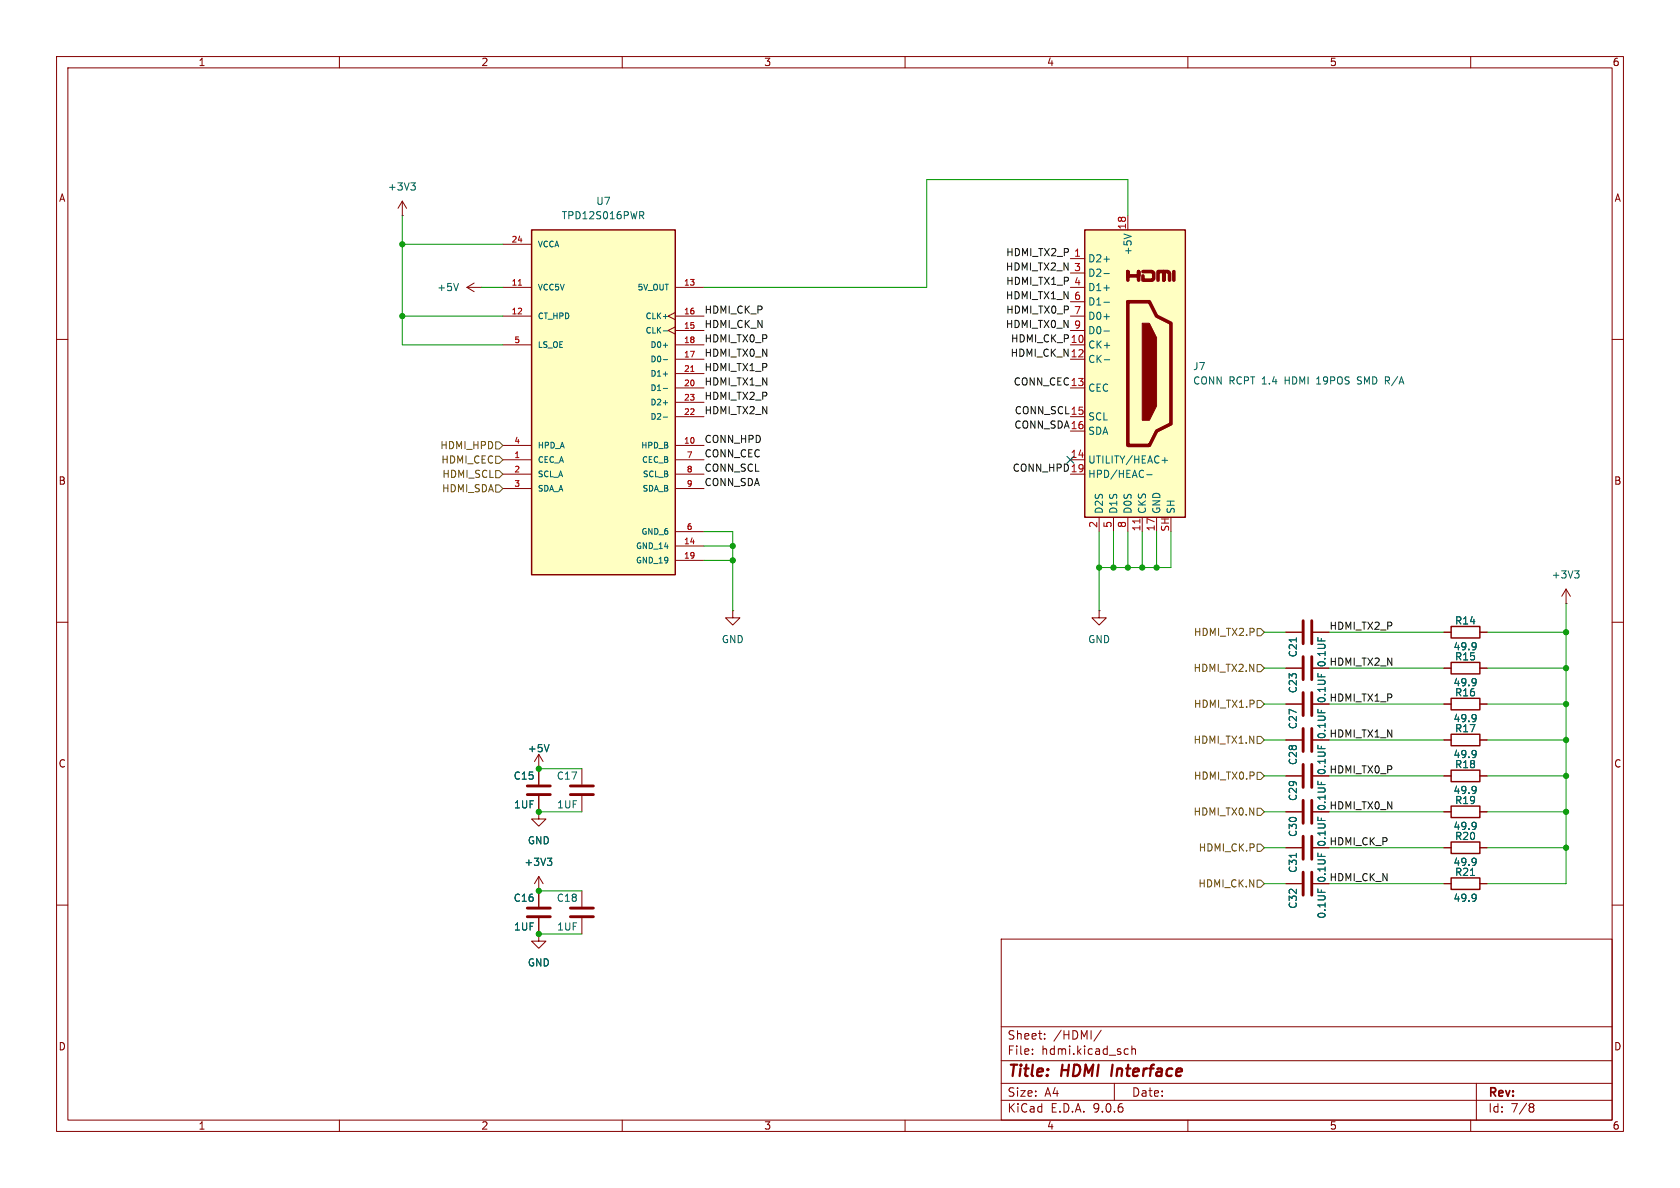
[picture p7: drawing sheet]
<svg xmlns="http://www.w3.org/2000/svg" width="297mm" height="210mm" viewBox="0 0 297 210" stroke-linecap="round" stroke-linejoin="round" font-family="sans-serif">
<g fill="none" stroke="#840000" stroke-width=".18">
<path d="M10 10h277v190h-277zM12 12h273v186h-273zM60 10v2M110 10v2M160 10v2M210 10v2M260 10v2M82.5 50.8l1.3 .8M82.5 50.8h2.6M83.8 50l-1.3 .8M85.1 50.8h.1M10 60h2"/>
<path d="M285 60h2M10 110h2M129.5 108v1.2h1.3l-1.3 1.3-1.2-1.3h1.2M129.5 108h.1M194.3 108v1.2h1.3l-1.3 1.3-1.3-1.3h1.3M194.3 108h.1M285 110h2M102.9 135.9v2.8M227.3 130.8h2.8M227.3 137.2h2.8M232.2 130.8h2.7M232.2 137.2h2.7"/>
<path d="M95.2 157.5h.1M95.2 154.9l-.7 1.3M95.2 154.9l.8 1.3M95.2 154.9v5.4M102.9 140.7v2.8M102.9 157.5v2.8M227.3 143.5h2.8M232.2 143.5h2.7M10 160h2M95.2 165.1v1.3h1.3l-1.3 1.2-1.2-1.2h1.2M95.2 165.1h.1M95.2 162.3v2.8"/>
<path d="M102.9 162.3v2.8M177 166h108v32h-108zM285 160h2M60 198v2M110 198v2M160 198v2M177 194.5h108M177 191.5h108M177 187.5h108M177 181.5h108M182.5 186.3v.1M182.5 185.5v.1"/>
<path d="M184.7 183.6v.1M184.7 182.8v.1M194.7 182.1l-1.3 2M197 191.5v3M199 185.4l.5 .1M199.5 186.3l-.5 .1M200.1 185.5l.2-.1 .4 .1v.9M200.1 184.9v1.5M210 198v2M260 198v2M261 191.5v6.5M270.6 195.1l.4 .1 .2 .2-.3 .3"/>
<path d="M270.6 195.7h.3M270.9 195.7l.2 .2 .1 .4-.2 .2-.4 .1"/>
</g>
<path d="M196.7 188.2l-.3 2" fill="none" stroke="#840000" stroke-width=".4"/>
<path d="M100.8 138.9h4.1M230.4 128.8v4M230.4 135.1v4.1M231.9 128.8v4M231.9 135.1v4.1M100.8 140.5h4.1M230.4 141.5v4M231.9 141.5v4M93.2 160.5h4.1M93.2 162.1h4.1M100.8 160.5h4.1M100.8 162.1h4.1" fill="none" stroke="#840000" stroke-width=".51"/>
<path d="M81 50.1l-.4 1.3M96.8 151.7h.7l-.4 .5M97.3 152.2l.2 .2v.3l-.2 .3" fill="none" stroke="#006464" stroke-width=".18"/>
<path d="M191.8 40.6h17.7v50.8h-17.7z" fill="#ffffc2"/>
<path d="M199.4 49.5v-1.5v.8h1.9v-.8v1.5M199.4 53.3h3.8l1.3 2.6 2.5 1.3v17.7l-2.5 1.3-1.3 2.5h-3.8zM202.1 48h1.6l.3 .3v1l-.3 .2h-1.6v-.7M204.7 49.5v-1.5h1v1.5v-1.5h.8l.3 .3v1.2M207.5 48v1.5" fill="none" stroke="#840000" stroke-width=".63"/>
<path d="M191.8 40.6h17.7v50.8h-17.7zM256.5 110.7h5.1v2.1h-5.1zM256.5 117.1h5.1v2h-5.1zM256.5 129.8h5.1v2h-5.1zM256.5 136.1h5.1v2.1h-5.1zM256.5 123.4h5.1v2.1h-5.1zM256.5 155.2h5.1v2h-5.1zM256.5 148.8h5.1v2.1h-5.1zM256.5 142.5h5.1v2h-5.1z" fill="none" stroke="#840000" stroke-width=".25"/>
<path d="M201.9 57.2h1.3l1.3 2.5v12.1l-1.3 2.5h-1.3z" fill="#840000" stroke="#840000" stroke-width=".18"/>
<g fill="none" stroke="#840000" stroke-width=".18">
<path d="M199.4 38.1v2.5M189.2 45.7h2.6M189.2 48.3h2.6M189.2 50.8h2.6M189.2 53.3h2.6M189.2 55.9h2.6M189.2 58.4h2.6M189.2 61h2.6M189.2 63.5h2.6M189.2 68.6h2.6M189.2 73.7h2.6M189.2 76.2h2.6"/>
<path d="M189.2 81.3h2.6M189.2 83.8h2.6M194.3 91.4v2.6M196.8 91.4v2.6M199.4 91.4v2.6M201.9 91.4v2.6M204.5 91.4v2.6M227.3 118.1h2.8M227.3 111.8h2.8M232.2 118.1h2.7M232.2 111.8h2.7M255.3 118.1h1.2"/>
<path d="M255.3 111.8h1.2M261.6 118.1h1.3M261.6 111.8h1.3M276.9 106.7h.1M276.9 104.1l-.8 1.3M276.9 104.1l.7 1.3M276.9 104.1v2.6M227.3 124.5h2.8M232.2 124.5h2.7M255.3 130.8h1.2M255.3 124.5h1.2M255.3 137.2h1.2"/>
<path d="M261.6 130.8h1.3M261.6 124.5h1.3M261.6 137.2h1.3M227.3 156.2h2.8M227.3 149.9h2.8M232.2 156.2h2.7M232.2 149.9h2.7M255.3 156.2h1.2M255.3 149.9h1.2M255.3 143.5h1.2M261.6 156.2h1.3M261.6 149.9h1.3"/>
<path d="M261.6 143.5h1.3"/>
</g>
<g fill="none" stroke="#006464" stroke-width=".18">
<path d="M195.2 45.8h.9M195.2 48.4h.9M195.2 50.9h.9M195.2 53.4h.9M195.2 56h.9M195.2 58.5h.9M198.7 41.4l1.3 .4M195.2 63.6h1M232.8 67.9h.7M232.9 66.9l-.1 .1M240 67.8l.1 .1M240.2 66.6l-.2 .3 .2 .3"/>
<path d="M202.7 83.9h1M205.4 81.4h1M205.9 80.9v1M229.2 112.7v.8M260.8 113.7h.1a1.07 1.07 0 0 1-.1 1.1M261 114.2l-.2 .1M278.4 100.9h.8l-.5 .5M278.9 101.4l.3 .2v.3l-.3 .3M260.8 120l.1 .1a1.07 1.07 0 0 1-.1 1M260.8 126.4h.1a1.07 1.07 0 0 1-.1 1.1M260.8 132.7l.1 .1a1.07 1.07 0 0 1-.1 1M260.8 139.1h.1a1.07 1.07 0 0 1-.1 1.1"/>
<path d="M261 133.2l-.2 .2M261 139.6l-.2 .1M261 126.9l-.2 .1M261 120.5l-.2 .2M229.2 150.8v.8M260 154.8h.7M260.8 158.1l.1 .1a1.07 1.07 0 0 1-.1 1M260.8 145.4l.1 .1a1.07 1.07 0 0 1-.1 1M260.8 151.8h.1a1.07 1.07 0 0 1-.1 1.1M261 158.6l-.2 .2M261 152.3l-.2 .1M261 145.9l-.2 .2"/>
</g>
<path d="M201.5 91.7v.8" fill="none" stroke="#a90000" stroke-width=".18"/>
<path d="M230.4 109.7v4.1M230.4 116.1v4M231.9 109.7v4.1M231.9 116.1v4M230.4 122.4v4.1M231.9 122.4v4.1M230.4 147.8v4.1M230.4 154.2v4M231.9 147.8v4.1M231.9 154.2v4" fill="none" stroke="#840000" stroke-width=".51"/>
<path d="M94 40.6h25.4v61h-25.4z" fill="#ffffc2"/>
<path d="M94 40.6h25.4v61h-25.4z" fill="none" stroke="#840000" stroke-width=".25"/>
<g fill="none" stroke="#840000" stroke-width=".18">
<path d="M71.1 38.1h.1M71.1 35.6l-.7 1.2M71.1 35.6l.8 1.2M71.1 35.6v2.5M88.9 43.2h5.1M88.9 50.8h5.1M88.9 55.9h5.1M119.4 55.2l-1.3 .7 1.3 .6M119.4 57.8l-1.3 .6 1.3 .7M119.4 50.8h5.1M119.4 55.9h5.1M119.4 58.4h5.1"/>
<path d="M88.9 61h5.1M88.9 78.7h5.1M119.4 61h5.1M119.4 78.7h5.1M119.4 63.5h5.1M119.4 66h5.1M119.4 68.6h5.1M119.4 71.1h5.1M119.4 73.7h5.1M88.9 81.3h5.1M88.9 83.8h5.1M88.9 86.4h5.1"/>
<path d="M119.4 81.3h5.1M119.4 83.8h5.1M119.4 86.4h5.1M119.4 94h5.1M119.4 96.5h5.1M119.4 99.1h5.1M227.3 118.1h2.8M227.3 111.8h2.8M232.2 118.1h2.7M232.2 111.8h2.7M255.3 118.1h1.2M255.3 111.8h1.2"/>
<path d="M261.6 118.1h1.3M261.6 111.8h1.3M95.2 135.9h.1M95.2 133.4v5.3M95.2 133.4l-.7 1.2M95.2 133.4l.8 1.2M227.3 124.5h2.8M227.3 137.2h2.8M227.3 130.8h2.8M232.2 124.5h2.7M232.2 137.2h2.7M232.2 130.8h2.7"/>
<path d="M255.3 124.5h1.2M255.3 137.2h1.2M255.3 130.8h1.2M261.6 124.5h1.3M261.6 137.2h1.3M261.6 130.8h1.3M95.2 143.5v1.3h1.3l-1.3 1.3-1.2-1.3h1.2M95.2 143.5h.1M95.2 157.5h.1M95.2 140.7v2.8M95.2 157.5v2.8M227.3 143.5h2.8"/>
<path d="M227.3 149.9h2.8M227.3 156.2h2.8M232.2 143.5h2.7M232.2 149.9h2.7M232.2 156.2h2.7M255.3 143.5h1.2M255.3 149.9h1.2M255.3 156.2h1.2M261.6 143.5h1.3M261.6 149.9h1.3M261.6 156.2h1.3M95.2 165.1h.1"/>
<path d="M95.2 162.3v2.8"/>
</g>
<path d="M91.6 50.4h.6M122.1 65.7h.6" fill="none" stroke="#a90000" stroke-width=".18"/>
<g fill="none" stroke="#006464" stroke-width=".18">
<path d="M72.6 32.3h.8l-.4 .5M73.2 32.8l.2 .3v.3l-.2 .2M113.1 37.4h.5l.2 .3-.1 .3-.6 .1M113.4 38.1l.4 .6M117.2 56h.8M117.2 58.5h.8M117.2 61h.8M117.2 63.6h.8M117.2 66.1h.8M117.2 68.7h.8M117.2 71.2h.8M117.2 73.7h.8"/>
<path d="M229.2 112.7v.8M260.8 113.7h.1a1.07 1.07 0 0 1-.1 1.1M261 114.2l-.2 .1M97.1 131.6l-.5 1.3M260.8 120l.1 .1a1.07 1.07 0 0 1-.1 1M260.8 126.4h.1a1.07 1.07 0 0 1-.1 1.1M260.8 132.7l.1 .1a1.07 1.07 0 0 1-.1 1M260.8 139.1h.1a1.07 1.07 0 0 1-.1 1.1M261 120.5l-.2 .2M261 126.9l-.2 .1M261 139.6l-.2 .1M261 133.2l-.2 .2"/>
<path d="M96.8 151.7h.7l-.4 .5M97.3 152.2l.2 .2v.3l-.2 .3M229.2 150.8v.8M260 154.8h.7M260.8 145.4l.1 .1a1.07 1.07 0 0 1-.1 1M260.8 151.8h.1a1.07 1.07 0 0 1-.1 1.1M260.8 158.1l.1 .1a1.07 1.07 0 0 1-.1 1M261 145.9l-.2 .2M261 152.3l-.2 .1M261 158.6l-.2 .2"/>
</g>
<path d="M93.2 138.9h4.1M93.2 140.5h4.1" fill="none" stroke="#840000" stroke-width=".51"/>
<path d="M87.6 78.1h.7l.6 .6-.6 .7h-.7zM87.6 83.2h.7l.6 .6-.6 .7h-.7zM87.6 80.6h.7l.6 .7-.6 .6h-.7zM87.6 85.7h.7l.6 .7-.6 .6h-.7zM222.2 117.5h.7l.6 .6-.6 .6h-.7zM222.2 111.1h.7l.6 .7-.6 .6h-.7zM222.2 130.2h.7l.6 .6-.6 .6h-.7zM222.2 136.5h.7l.6 .7-.6 .6h-.7zM222.2 123.8h.7l.6 .7-.6 .6h-.7zM222.2 149.2h.7l.6 .7-.6 .6h-.7zM222.2 142.9h.7l.6 .6-.6 .6h-.7zM222.2 155.6h.7l.6 .6-.6 .6h-.7z" fill="none" stroke="#725600" stroke-width=".18"/>
<g fill="none" stroke="#009600" stroke-width=".18">
<path d="M71.1 38.1v22.9h17.8M199.4 38.1v-6.3h-35.6v19h-39.3M71.1 43.2h17.8M71.1 55.9h17.8M85.1 50.8h3.8M124.5 94h5v14M124.5 96.5h5M124.5 99.1h5M194.3 94v14M196.8 94v6.3M199.4 94v6.3M201.9 94v6.3"/>
<path d="M204.5 94v6.3M207 94v6.3h-12.7M223.5 111.8h3.8M223.5 118.1h3.8M234.9 111.8h20.4M234.9 118.1h20.4M262.9 111.8h14M262.9 118.1h14M276.9 106.7v49.5h-14M95.2 135.9h7.7M223.5 137.2h3.8M223.5 130.8h3.8"/>
<path d="M223.5 124.5h3.8M234.9 137.2h20.4M234.9 130.8h20.4M234.9 124.5h20.4M262.9 137.2h14M262.9 130.8h14M262.9 124.5h14M95.2 157.5h7.7M95.2 143.5h7.7M223.5 149.9h3.8M223.5 143.5h3.8M223.5 156.2h3.8"/>
<path d="M234.9 149.9h20.4M234.9 143.5h20.4M234.9 156.2h20.4M262.9 149.9h14M262.9 143.5h14M95.2 165.1h7.7"/>
</g>
<path d="M188.6 80.7l1.2 1.2M189.8 80.7l-1.2 1.2" fill="none" stroke="#000084" stroke-width=".18"/>
<g fill="#009600" stroke="#009600" stroke-width=".18">
<circle cx="95.2" cy="165.1" r=".46"/>
<circle cx="95.2" cy="157.5" r=".46"/>
<circle cx="71.1" cy="55.9" r=".46"/>
<circle cx="129.5" cy="99.1" r=".46"/>
<circle cx="129.5" cy="96.5" r=".46"/>
<circle cx="95.2" cy="143.5" r=".46"/>
<circle cx="95.2" cy="135.9" r=".46"/>
<circle cx="71.1" cy="43.2" r=".46"/>
<circle cx="276.9" cy="130.8" r=".46"/>
<circle cx="276.9" cy="137.2" r=".46"/>
<circle cx="276.9" cy="124.5" r=".46"/>
<circle cx="276.9" cy="149.9" r=".46"/>
<circle cx="276.9" cy="143.5" r=".46"/>
<circle cx="276.9" cy="111.8" r=".46"/>
<circle cx="276.9" cy="118.1" r=".46"/>
<circle cx="204.5" cy="100.3" r=".46"/>
<circle cx="199.4" cy="100.3" r=".46"/>
<circle cx="196.8" cy="100.3" r=".46"/>
<circle cx="201.9" cy="100.3" r=".46"/>
<circle cx="194.3" cy="100.3" r=".46"/>
</g>
<g font-size="2.8" fill="#840000">
<text x="178" y="190.9">Title:</text>
<text x="187.7" y="190.9">HDMI</text>
<text x="197.3" y="190.9">Interface</text>
</g>
<g font-size="2.1" fill="#840000">
<text x="178" y="184">Sheet:</text>
<text x="186.2" y="184">/HDMI/</text>
<text x="178" y="186.7">File:</text>
<text x="184.1" y="186.7">hdmi.kicad_sch</text>
<text x="178" y="196.9">KiCad</text>
<text x="178" y="194.1">Size:</text>
<text x="184.7" y="194.1">A4</text>
<text x="185.7" y="196.9">E.D.A.</text>
<text x="193.3" y="196.9">9.0.6</text>
<text x="200" y="194.1">Date:</text>
<text x="263" y="194.3">Rev:</text>
<text x="263" y="196.9">Id:</text>
<text x="267.1" y="196.9">7/8</text>
</g>
<g font-size="1.8" fill="#840000">
<text x="35" y="11.9">1</text>
<text x="85" y="11.9">2</text>
<text x="135" y="11.9">3</text>
<text x="185" y="11.9">4</text>
<text x="235" y="11.9">5</text>
<text x="285" y="11.9">6</text>
<text x="10.3" y="35.9">A</text>
<text x="285.3" y="35.9">A</text>
<text x="10.3" y="85.9">B</text>
<text x="285.3" y="85.9">B</text>
<text x="10.3" y="135.9">C</text>
<text x="285.3" y="135.9">C</text>
<text x="10.3" y="185.9">D</text>
<text x="285.3" y="185.9">D</text>
<text x="35" y="199.9">1</text>
<text x="85" y="199.9">2</text>
<text x="135" y="199.9">3</text>
<text x="185" y="199.9">4</text>
<text x="235" y="199.9">5</text>
<text x="285" y="199.9">6</text>
</g>
<g font-size="1.8" fill="#006464">
<text x="68.5" y="33.9">+3V3</text>
<text x="99.2" y="39">TPD12S016PWR</text>
<text x="105.3" y="36.4">U7</text>
<text x="192.3" y="46.6">D2+</text>
<text x="200.3" y="45.2" transform="rotate(-90 200.3 45.2)">+5V</text>
<text x="77.2" y="51.7">+5V</text>
<text x="192.3" y="49.1">D2-</text>
<text x="192.3" y="51.7">D1+</text>
<text x="192.3" y="54.2">D1-</text>
<text x="192.3" y="56.7">D0+</text>
<text x="192.3" y="59.3">D0-</text>
<text x="192.3" y="61.8">CK+</text>
<text x="192.3" y="64.4">CK-</text>
<text x="210.8" y="65.6">J7</text>
<text x="192.3" y="69.4">CEC</text>
<text x="210.8" y="68.2">CONN RCPT 1.4</text>
<text x="227.4" y="68.2">HDMI</text>
<text x="233.2" y="68.2">19POS</text>
<text x="240.6" y="68.2">SMD R/A</text>
<text x="192.3" y="74.5">SCL</text>
<text x="192.3" y="77.1">SDA</text>
<text x="192.3" y="82.1">UTILITY/HEAC+</text>
<text x="192.3" y="84.7">HPD/HEAC-</text>
<text x="195.2" y="90.9" transform="rotate(-90 195.2 90.9)">D2S</text>
<text x="197.7" y="90.9" transform="rotate(-90 197.7 90.9)">D1S</text>
<text x="200.3" y="90.9" transform="rotate(-90 200.3 90.9)">D0S</text>
<text x="202.8" y="90.9" transform="rotate(-90 202.8 90.9)">CKS</text>
<text x="205.3" y="90.9" transform="rotate(-90 205.3 90.9)">GND</text>
<text x="207.9" y="90.9" transform="rotate(-90 207.9 90.9)">SH</text>
<text x="274.2" y="102.5">+3V3</text>
<text x="127.5" y="113.9">GND</text>
<text x="192.3" y="113.9">GND</text>
<text x="257.1" y="110.6">R14</text>
<text x="229.5" y="116.3" transform="rotate(-90 229.5 116.3)">C21</text>
<text x="234.5" y="118.1" transform="rotate(-90 234.5 118.1)">0.1UF</text>
<text x="256.9" y="115.2">49.9</text>
<text x="257.1" y="116.9">R15</text>
<text x="229.5" y="122.6" transform="rotate(-90 229.5 122.6)">C23</text>
<text x="234.5" y="124.4" transform="rotate(-90 234.5 124.4)">0.1UF</text>
<text x="256.9" y="121.5">49.9</text>
<text x="257.1" y="123.3">R16</text>
<text x="229.5" y="129" transform="rotate(-90 229.5 129)">C27</text>
<text x="234.5" y="130.8" transform="rotate(-90 234.5 130.8)">0.1UF</text>
<text x="256.9" y="127.9">49.9</text>
<text x="257.1" y="129.6">R17</text>
<text x="93.2" y="133.2">+5V</text>
<text x="229.5" y="135.3" transform="rotate(-90 229.5 135.3)">C28</text>
<text x="234.5" y="137.1" transform="rotate(-90 234.5 137.1)">0.1UF</text>
<text x="256.9" y="134.2">49.9</text>
<text x="257.1" y="136">R18</text>
<text x="90.7" y="138">C15</text>
<text x="90.8" y="143.1">1UF</text>
<text x="98.3" y="138">C17</text>
<text x="98.4" y="143.1">1UF</text>
<text x="229.5" y="141.7" transform="rotate(-90 229.5 141.7)">C29</text>
<text x="234.5" y="143.5" transform="rotate(-90 234.5 143.5)">0.1UF</text>
<text x="256.9" y="140.6">49.9</text>
<text x="257.1" y="142.3">R19</text>
<text x="93.2" y="149.5">GND</text>
<text x="229.5" y="148" transform="rotate(-90 229.5 148)">C30</text>
<text x="234.5" y="149.8" transform="rotate(-90 234.5 149.8)">0.1UF</text>
<text x="256.9" y="146.9">49.9</text>
<text x="257.1" y="148.7">R20</text>
<text x="92.6" y="153.3">+3V3</text>
<text x="229.5" y="154.4" transform="rotate(-90 229.5 154.4)">C31</text>
<text x="256.9" y="153.3">49.9</text>
<text x="257.1" y="155">R21</text>
<text x="90.7" y="159.6">C16</text>
<text x="98.3" y="159.6">C18</text>
<text x="229.5" y="160.7" transform="rotate(-90 229.5 160.7)">C32</text>
<text x="234.5" y="156.2" transform="rotate(-90 234.5 156.2)">0.1UF</text>
<text x="256.9" y="159.6">49.9</text>
<text x="90.8" y="164.7">1UF</text>
<text x="98.4" y="164.7">1UF</text>
<text x="234.5" y="162.5" transform="rotate(-90 234.5 162.5)">0.1UF</text>
<text x="93.2" y="171">GND</text>
</g>
<g font-size="1.8" fill="#a90000">
<text x="199.1" y="40.7" transform="rotate(-90 199.1 40.7)">18</text>
<text x="189.2" y="81">14</text>
<text x="194.1" y="93.4" transform="rotate(-90 194.1 93.4)">2</text>
<text x="196.6" y="93.4" transform="rotate(-90 196.6 93.4)">5</text>
<text x="199.1" y="93.4" transform="rotate(-90 199.1 93.4)">8</text>
<text x="201.7" y="94" transform="rotate(-90 201.7 94)">11</text>
<text x="204.2" y="94" transform="rotate(-90 204.2 94)">17</text>
<text x="206.8" y="94.1" transform="rotate(-90 206.8 94.1)">SH</text>
</g>
<g font-size="1.8" fill="#0f0f0f">
<text x="177.7" y="47.9">HDMI_TX2_N 3</text>
<text x="177.8" y="45.4">HDMI_TX2_P 1</text>
<text x="177.7" y="53">HDMI_TX1_N 6</text>
<text x="177.8" y="50.5">HDMI_TX1_P 4</text>
<text x="124.5" y="55.5">HDMI_CK_P</text>
<text x="124.5" y="58.1">HDMI_CK_N</text>
<text x="177.7" y="58.1">HDMI_TX0_N 9</text>
<text x="177.8" y="55.5">HDMI_TX0_P 7</text>
<text x="124.5" y="65.7">HDMI_TX1_P</text>
<text x="124.5" y="60.6">HDMI_TX0_P</text>
<text x="124.5" y="63.2">HDMI_TX0_N</text>
<text x="178.6" y="63.2">HDMI_CK_N 12</text>
<text x="178.6" y="60.6">HDMI_CK_P 10</text>
<text x="124.5" y="68.2">HDMI_TX1_N</text>
<text x="124.5" y="70.8">HDMI_TX2_P</text>
<text x="179.1" y="68.2">CONN_CEC13</text>
<text x="124.5" y="73.3">HDMI_TX2_N</text>
<text x="179.2" y="75.9">CONN_SDA16</text>
<text x="179.3" y="73.3">CONN_SCL15</text>
<text x="124.5" y="80.9">CONN_CEC</text>
<text x="124.5" y="83.5">CONN_SCL</text>
<text x="124.5" y="78.4">CONN_HPD</text>
<text x="178.9" y="83.5">CONN_HPD 19</text>
<text x="124.5" y="86">CONN_SDA</text>
<text x="234.9" y="111.4">HDMI_TX2_P</text>
<text x="234.9" y="117.8">HDMI_TX2_N</text>
<text x="234.9" y="124.1">HDMI_TX1_P</text>
<text x="234.9" y="130.5">HDMI_TX1_N</text>
<text x="234.9" y="136.8">HDMI_TX0_P</text>
<text x="234.9" y="143.2">HDMI_TX0_N</text>
<text x="234.9" y="149.5">HDMI_CK_P</text>
<text x="234.9" y="155.9">HDMI_CK_N</text>
</g>
<g font-size="1.8" fill="#725600">
<text x="77.7" y="79.6">HDMI_HPD</text>
<text x="77.9" y="82.1">HDMI_CEC</text>
<text x="78" y="87.2">HDMI_SDA</text>
<text x="78.1" y="84.7">HDMI_SCL</text>
<text x="211" y="112.6">HDMI_TX2.P</text>
<text x="210.9" y="119">HDMI_TX2.N</text>
<text x="211" y="125.3">HDMI_TX1.P</text>
<text x="210.9" y="131.7">HDMI_TX1.N</text>
<text x="211" y="138">HDMI_TX0.P</text>
<text x="210.9" y="144.4">HDMI_TX0.N</text>
<text x="211.8" y="150.7">HDMI_CK.P</text>
<text x="211.8" y="157.1">HDMI_CK.N</text>
</g>
<g font-size="1.4" fill="#a90000">
<text x="90.3" y="42.9">24</text>
<text x="90.3" y="50.5">11</text>
<text x="120.8" y="50.5">13</text>
<text x="90.3" y="55.6">12</text>
<text x="120.8" y="55.6">16</text>
<text x="120.8" y="58.2">15</text>
<text x="90.8" y="60.7">5</text>
<text x="120.8" y="60.7">18</text>
<text x="120.8" y="63.2">17</text>
<text x="120.8" y="65.8">21</text>
<text x="120.8" y="68.3">20</text>
<text x="120.8" y="70.9">23</text>
<text x="120.8" y="73.4">22</text>
<text x="90.8" y="78.5">4</text>
<text x="90.8" y="81">1</text>
<text x="90.8" y="83.6">2</text>
<text x="120.8" y="78.5">10</text>
<text x="121.3" y="81">7</text>
<text x="121.3" y="83.6">8</text>
<text x="90.8" y="86.1">3</text>
<text x="121.3" y="86.1">9</text>
<text x="121.3" y="93.7">6</text>
<text x="120.8" y="96.3">14</text>
<text x="120.8" y="98.8">19</text>
</g>
<g font-size="1.4" fill="#006464">
<text x="95" y="43.9">VCCA</text>
<text x="95" y="51.5">VCC5V</text>
<text x="112.6" y="51.5">5V_OUT</text>
<text x="95" y="56.6">CT_HPD</text>
<text x="114" y="56.6">CLK+</text>
<text x="114" y="59.2">CLK-</text>
<text x="95" y="61.7">LS_OE</text>
<text x="114.9" y="61.7">D0+</text>
<text x="114.9" y="64.2">D0-</text>
<text x="114.9" y="66.8">D1+</text>
<text x="114.9" y="69.3">D1-</text>
<text x="114.9" y="71.9">D2+</text>
<text x="114.9" y="74.4">D2-</text>
<text x="95" y="79.5">HPD_A</text>
<text x="95" y="82">CEC_A</text>
<text x="113.2" y="79.5">HPD_B</text>
<text x="113.4" y="82">CEC_B</text>
<text x="95" y="84.6">SCL_A</text>
<text x="95" y="87.1">SDA_A</text>
<text x="113.5" y="87.1">SDA_B</text>
<text x="113.5" y="84.6">SCL_B</text>
<text x="113.3" y="94.7">GND_6</text>
<text x="112.3" y="97.3">GND_14</text>
<text x="112.3" y="99.8">GND_19</text>
</g>
</svg>
